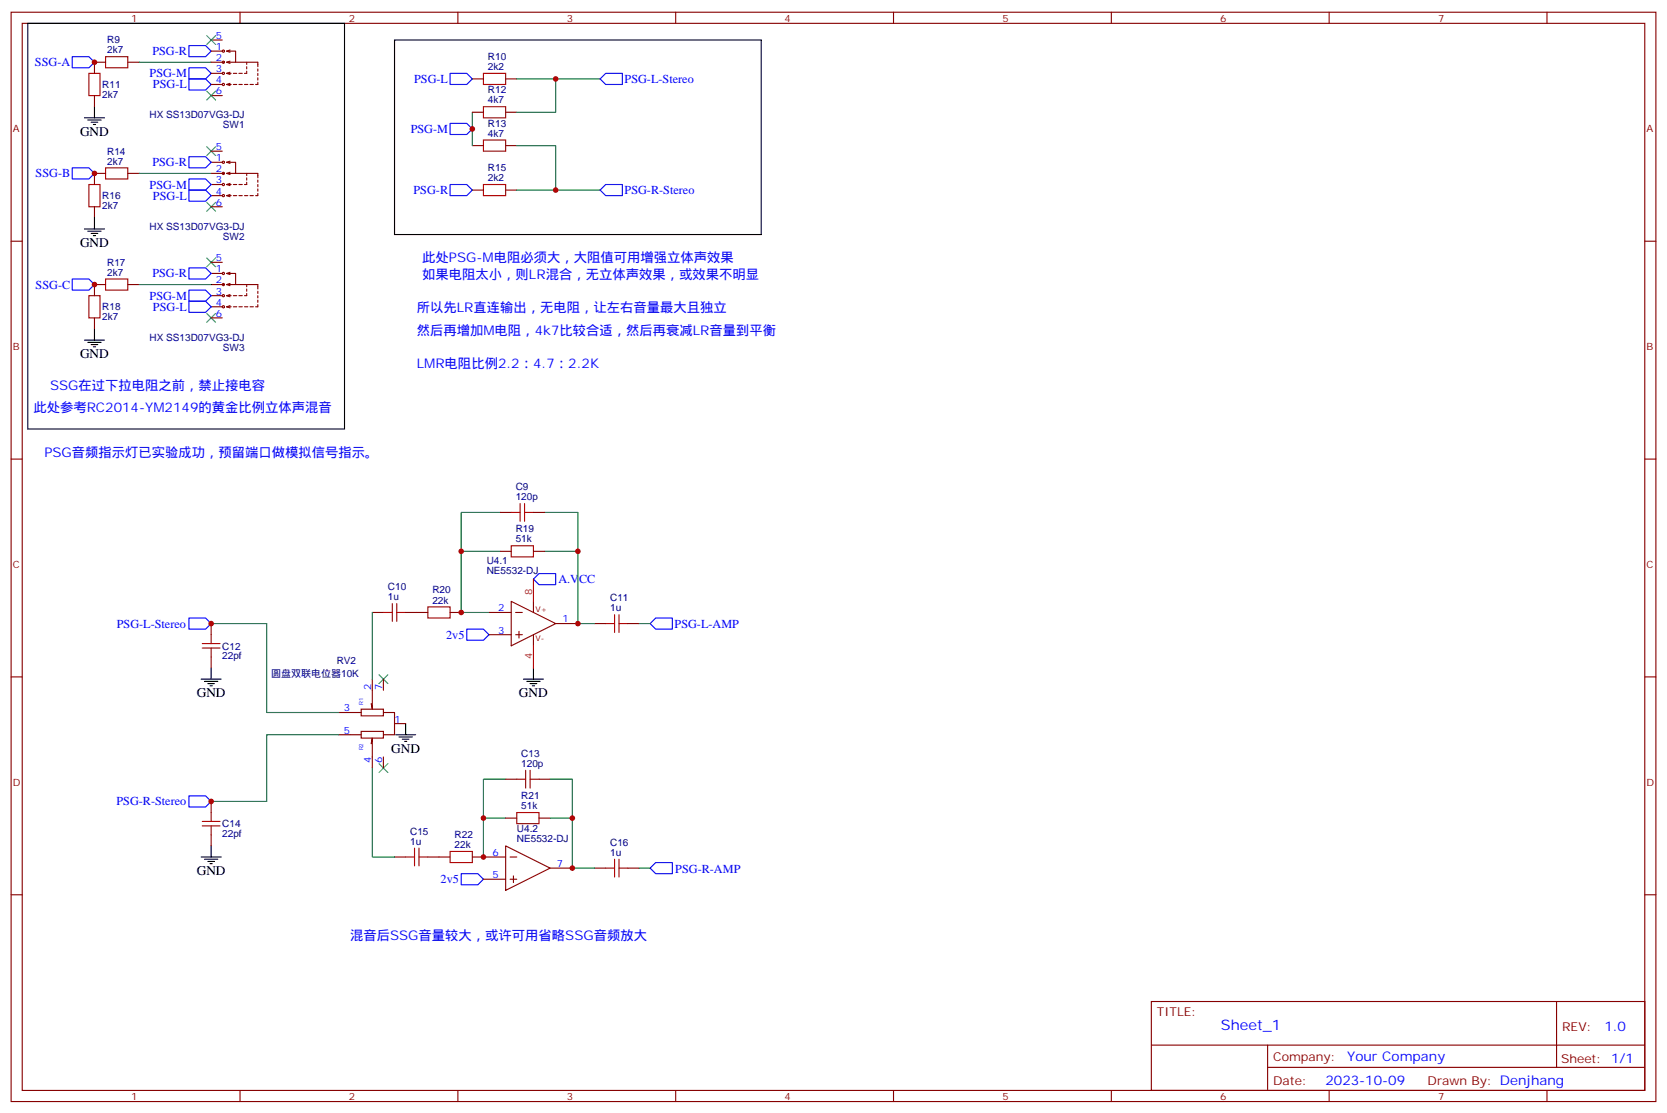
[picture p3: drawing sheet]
<svg xmlns="http://www.w3.org/2000/svg" width="529mm" height="353mm" viewBox="0 0 529 353" stroke-linecap="round" stroke-linejoin="round" font-family="sans-serif">
<g fill="none" stroke="#870000" stroke-width=".35">
<path d="M3.5 3.9h522.1v345.7h-522.1zM7.1 7.4h515v338.7h-515zM33.5 19.8h-3.5v3.5M40.6 19.8h3.5M67 12.7h3.6M67 19.8h4.3M67 16.2h3.6M72 16.2h2.8v3.6h-2.8M72 19.8l1 .3M72 16.2l1 .4M73 19.4l-1 .4M73 15.9l-1 .3"/>
<path d="M74.8 19.8h7v1.4M76.2 3.9v3.5M78.3 19.8v.7M145.3 3.9v3.5M214.5 3.9v3.5M283.6 3.9v3.5M352.8 3.9v3.5M421.9 3.9v3.5M491.1 3.9v3.5M30 30.3v3.6M67 26.8h3.6M67 23.3h3.6"/>
<path d="M67 30.3h3.6M72 26.8h1.4M72 23.3l1 .3M72 23.3h1.4M72 26.8l1 .4M73 22.9l-1 .4M73 26.5l-1 .3M74.1 26.8h1M74.1 23.3h1M75.8 26.8h1.1M75.8 23.3h1.1M77.6 26.8h1.1"/>
<path d="M78.3 22.6v.7h-.7M78.3 21.2v.7M79.4 26.8h1M81.8 26.1v.7h-.7M81.8 21.9v.7M81.8 23.3v.7M81.8 24.7v.7M149.9 25h3.6M149.9 35.6h3.6M160.5 25h3.5M160.5 35.6h3.5M33.5 55h-3.5v3.6"/>
<path d="M40.6 55h3.5M67 48h3.6M67 58.6h3.6M67 55h4.3M67 51.5h3.6M72 51.5h2.8v3.5h-2.8M72 58.6l1 .3M72 55l1 .4M72 51.5l1 .4M72 58.6h1.4M73 58.2l-1 .4M73 54.7l-1 .3"/>
<path d="M73 51.2l-1 .3M74.1 58.6h1M74.8 55h7v1.4M75.8 58.6h1.1M78.3 55v.7M78.3 56.4v.8M78.3 57.9v.7h-.7M81.8 57.2v.7M81.8 58.6v.7M81.8 60v.7M149.9 46.2h3.6M160.5 46.2h3.5"/>
<path d="M3.5 76.6h3.6M30 65.6v3.5M67 62.1h3.6M67 65.6h3.6M72 62.1h1.4M72 62.1l1 .3M73 61.7l-1 .4M74.1 62.1h1M75.8 62.1h1.1M77.6 62.1h1.1M79.4 62.1h1M81.8 61.4v.7h-.7"/>
<path d="M149.9 60.3h3.6M160.5 60.3h3.5M522.1 76.6h3.5M33.5 90.3h-3.5v3.5M40.6 90.3h3.5M67 83.3h3.6M67 97.4h3.6M67 93.8h3.6M67 90.3h4.3M67 86.8h3.6M72 86.8h2.8v3.5h-2.8M72 97.4h1.4"/>
<path d="M72 93.8l1 .4M72 90.3l1 .4M72 86.8l1 .3M72 93.8h1.4M72 97.4l1 .3M73 93.5l-1 .3M73 90l-1 .3M73 86.4l-1 .4M73 97l-1 .4M74.1 97.4h1M74.1 93.8h1M74.8 90.3h7v1.4"/>
<path d="M75.8 97.4h1.1M75.8 93.8h1.1M77.6 97.4h1.1M78.3 90.3v.7M78.3 91.7v.7M78.3 93.1v.7h-.7M79.4 97.4h1M81.8 92.4v.7M81.8 93.8v.7M81.8 95.2v.8M81.8 96.7v.7h-.7M30 100.9v3.5"/>
<path d="M67 100.9h3.6M3.5 145.7h3.6M522.1 145.7h3.5M158.7 162.6h3.6M158.7 175h3.6M169.3 162.6h3.6M169.3 175h3.6M67 197.9v3.5M118.2 194.4h3.5M128.8 194.4h7M142.9 194.4h3.5M155.2 194.4h7.1"/>
<path d="M162.3 190.9l14.1 7-14.1 7.1zM163.7 194.4h2.1M169.3 190.9v3.5M176.4 197.9h7M188.7 197.9h3.6M199.3 197.9h3.5M3.5 214.8h3.6M67 208.5v3.5M118.2 215.5v9.6l-.4-1.8M121.7 215.5v3.6M155.2 201.4h7.1M163.7 201.4h2.1"/>
<path d="M164.7 200.4v2.1M169.3 201.4v3.6M522.1 214.8h3.5M107.6 226.1h7.1M107.6 233.2h7.1M114.7 225.1h7v2.1h-7zM114.7 232.1h7v2.1h-7zM117.8 236l.4-1.8v9.6M121.7 226.1h3.5v7.1h-3.5M125.2 229.7h3.6M67 254.4v3.5M121.7 240.2v3.6"/>
<path d="M160.5 247.3h3.5M160.5 259.6h3.5M171.1 247.3h3.5M171.1 259.6h3.5M67 264.9v3.6M125.2 272h3.6M135.8 272h7.1M149.9 272h10.6M153.5 279h7M160.5 268.5l14.1 7-14.1 7.1zM161.9 272h2.1M161.9 279h2.1"/>
<path d="M163 278v2.1M174.6 275.5h7.1M188.7 275.5h3.6M199.3 275.5h3.5M3.5 284h3.6M522.1 284h3.5M365.5 317.9h156.6v28.2h-156.6zM494.1 317.9v20.9M365.5 331.7h156.5M402.4 338.8h119.6M402.4 331.7v14.1M76.2 346.1v3.5"/>
<path d="M145.3 346.1v3.5M214.5 346.1v3.5M283.6 346.1v3.5M352.8 346.1v3.5M421.9 346.1v3.5M491.1 346.1v3.5"/>
<circle cx="70.9" cy="16.2" r=".35"/>
<circle cx="70.9" cy="19.8" r=".35"/>
<circle cx="70.9" cy="23.3" r=".35"/>
<circle cx="70.9" cy="26.8" r=".35"/>
<circle cx="70.9" cy="58.6" r=".35"/>
<circle cx="70.9" cy="55" r=".35"/>
<circle cx="70.9" cy="51.5" r=".35"/>
<circle cx="70.9" cy="62.1" r=".35"/>
<circle cx="70.9" cy="97.4" r=".35"/>
<circle cx="70.9" cy="86.8" r=".35"/>
<circle cx="70.9" cy="90.3" r=".35"/>
<circle cx="70.9" cy="93.8" r=".35"/>
</g>
<g fill="none" stroke="#000" stroke-width=".35">
<path d="M8.8 7.4h100.6v128.8h-100.6zM125.2 12.7h116.5v61.7h-116.5zM26.8 37.4h6.4M27.9 38.1h4.2M28.9 38.8h2.1M29.6 39.5h.7M30 33.9v3.5M26.8 72.7h6.4M27.9 73.4h4.2M28.9 74.1h2.1M29.6 74.8h.7M30 69.1v3.6"/>
<path d="M26.8 108h6.4M27.9 108.7h4.2M28.9 109.4h2.1M29.6 110.1h.7M30 104.4v3.6M63.9 215.5h6.3M64.9 216.3h4.2M66 217h2.1M66.7 217.7h.7M67 212v3.5M166.2 215.5h6.3M167.2 216.3h4.2"/>
<path d="M168.3 217h2.1M169 217.7h.7M169.3 212v3.5M125.6 233.2h6.3M126.6 233.9h4.3M127.7 234.6h2.1M128.4 235.3h.7M128.8 229.7v3.5M63.9 272h6.3M64.9 272.7h4.2M66 273.4h2.1M66.7 274.1h.7"/>
<path d="M67 268.5v3.5"/>
</g>
<g fill="none" stroke="#a10000" stroke-width=".35">
<path d="M33.5 18h7.1v3.5h-7.1zM28.2 23.3h3.5v7h-3.5zM153.5 23.3h7v3.5h-7zM153.5 33.9h7v3.5h-7zM28.2 58.6h3.5v7h-3.5zM33.5 53.3h7.1v3.5h-7.1zM153.5 58.6h7v3.5h-7zM153.5 44.4h7v3.6h-7zM28.2 93.8h3.5v7.1h-3.5zM33.5 88.5h7.1v3.6h-7.1zM165.1 159.8v5.7M166.5 159.8v5.7"/>
<path d="M162.3 173.2h7v3.5h-7zM162.3 162.6h2.8M166.5 162.6h2.8M121.7 194.4h2.8M124.5 191.6v5.6M125.9 194.4h2.9M125.9 191.6v5.6M135.8 192.6h7.1v3.5h-7.1zM192.3 197.9h2.8M195.1 195.1v5.6M196.5 195.1v5.6M196.5 197.9h2.8"/>
<path d="M64.2 205.7h5.6M64.2 204.3h5.6M67 201.4v2.9M67 205.7v2.8M67 257.9v2.8M164 257.9h7.1v3.5h-7.1zM164 247.3h2.9M166.9 244.5v5.6M168.3 247.3h2.8M168.3 244.5v5.6M64.2 262.1h5.6M64.2 260.7h5.6"/>
<path d="M67 262.1v2.8M128.8 272h2.8M131.6 269.2v5.6M133 272h2.8M133 269.2v5.6M142.9 270.2h7v3.6h-7zM192.3 275.5h2.8M195.1 272.7v5.6M196.5 275.5h2.8M196.5 272.7v5.6"/>
</g>
<g fill="none" stroke="#00f" stroke-width=".35">
<path d="M22.9 18h5.3l1.8 1.8-1.8 1.7h-5.3zM60 14.5h5.3l1.7 1.7-1.7 1.8h-5.3zM60 21.5h5.3l1.7 1.8-1.7 1.7h-5.3zM60 25h5.3l1.7 1.8-1.7 1.8h-5.3zM142.9 39.2h5.3l1.7 1.7-1.7 1.8h-5.3zM142.9 23.3h5.3l1.7 1.7-1.7 1.8h-5.3zM190.5 25l1.8-1.7h5.3v3.5h-5.3zM22.9 53.3h5.3l1.8 1.7-1.8 1.8h-5.3zM60 49.7h5.3l1.7 1.8-1.7 1.8h-5.3zM60 56.8h5.3l1.7 1.8-1.7 1.7h-5.3zM142.9 58.6h5.3l1.7 1.7-1.7 1.8h-5.3zM60 60.3h5.3l1.7 1.8-1.7 1.8h-5.3z"/>
<path d="M190.5 60.3l1.8-1.7h5.3v3.5h-5.3zM22.9 88.5h5.3l1.8 1.8-1.8 1.8h-5.3zM60 95.6h5.3l1.7 1.8-1.7 1.7h-5.3zM60 85h5.3l1.7 1.8-1.7 1.7h-5.3zM60 92.1h5.3l1.7 1.7-1.7 1.8h-5.3zM60 196.1h5.3l1.7 1.8-1.7 1.8h-5.3zM148.2 199.7h5.3l1.7 1.7-1.7 1.8h-5.3zM169.3 183.8l1.8-1.8h5.3v3.6h-5.3zM206.4 197.9l1.7-1.8h5.3v3.6h-5.3zM60 252.6h5.3l1.7 1.8-1.7 1.7h-5.3zM146.4 277.3h5.3l1.8 1.7-1.8 1.8h-5.3zM206.4 275.5l1.7-1.7h5.3v3.5h-5.3z"/>
</g>
<g fill="none" stroke="#3c3" stroke-width=".35">
<path d="M65.6 11.3l2.8 2.8M68.4 11.3l-2.8 2.8M65.6 28.9l2.8 2.9M68.4 28.9l-2.8 2.9M65.6 46.6l2.8 2.8M68.4 46.6l-2.8 2.8M65.6 64.2l2.8 2.8M68.4 64.2l-2.8 2.8M65.6 99.5l2.8 2.8M65.6 81.8l2.8 2.9M68.4 99.5l-2.8 2.8M68.4 81.8l-2.8 2.9"/>
<path d="M120.3 214.1l2.8 2.9M123.1 214.1l-2.8 2.9M120.3 242.4l2.8 2.8M123.1 242.4l-2.8 2.8"/>
</g>
<g fill="none" stroke="#008700" stroke-width=".35">
<path d="M44.1 19.8h22.9M149.9 35.6v10.6M164 25h26.5M176.4 25v10.6h-12.4M44.1 55h22.9M164 46.2h12.4v14.1M164 60.3h26.5M44.1 90.3h22.9M158.7 162.6h-12.3v12.4M158.7 175h-12.3v19.4h8.8M172.9 162.6h10.5v12.4M172.9 175h10.5v22.9h5.3"/>
<path d="M67 197.9h17.7v28.2h22.9M118.2 194.4v21.1M202.8 197.9h3.6M107.6 233.2h-22.9v21.2h-17.7M118.2 243.8v28.2h7M153.5 259.6h7M160.5 247.3h-7v24.7M174.6 247.3h7.1v12.3M174.6 259.6h7.1v15.9h7M202.8 275.5h3.6"/>
</g>
<path d="M169.3 183.8v7.1M169.3 205v7" fill="none" stroke="#f00" stroke-width=".35"/>
<g fill="#c00">
<circle cx="176.4" cy="60.3" r=".88"/>
<circle cx="149.9" cy="40.9" r=".88"/>
<circle cx="176.4" cy="25" r=".88"/>
<circle cx="153.5" cy="259.6" r=".88"/>
<circle cx="183.4" cy="175" r=".88"/>
<circle cx="146.4" cy="175" r=".88"/>
<circle cx="181.7" cy="259.6" r=".88"/>
<circle cx="183.4" cy="197.9" r=".88"/>
<circle cx="181.7" cy="275.5" r=".88"/>
<circle cx="146.4" cy="194.4" r=".88"/>
<circle cx="153.5" cy="272" r=".88"/>
<circle cx="30" cy="19.8" r=".88"/>
<circle cx="30" cy="55" r=".88"/>
<circle cx="30" cy="90.3" r=".88"/>
<circle cx="67" cy="254.4" r=".88"/>
<circle cx="67" cy="197.9" r=".88"/>
</g>
<text font-size="4.6" fill="#00f" x="387.6" y="326.9">Sheet_1</text>
<g font-size="4.2">
<text x="25.4" y="43">GND</text>
<text x="25.4" y="78.3">GND</text>
<text x="25.4" y="113.6">GND</text>
<text x="62.4" y="221.2">GND</text>
<text x="164.7" y="221.2">GND</text>
<text x="124.2" y="238.8">GND</text>
<text x="62.4" y="277.6">GND</text>
</g>
<g font-size="4.2" fill="#00f">
<text x="134.1" y="83.3">此处PSG-M电阻必须大，大阻值可用增强立体声效果</text>
<text x="134.1" y="88.5">如果电阻太小，则LR混合，无立体声效果，或效果不明显</text>
<text x="132.3" y="99.1">所以先LR直连输出，无电阻，让左右音量最大且独立</text>
<text x="132.3" y="106.2">然后再增加M电阻，4k7比较合适，然后再衰减LR音量到平衡</text>
<text x="132.3" y="116.8">LMR电阻比例2.2：4.7：2.2K</text>
<text x="15.9" y="123.8">SSG在过下拉电阻之前，禁止接电容</text>
<text x="10.6" y="130.9">此处参考RC2014-YM2149的黄金比例立体声混音</text>
<text x="14.1" y="145">PSG音频指示灯已实验成功，预留端口做模拟信号指示。</text>
<text x="111.1" y="298.4">混音后SSG音量较大，或许可用省略SSG音频放大</text>
<text x="509.3" y="327.1">1.0</text>
<text x="427.7" y="336.7">Your Company</text>
<text x="420.7" y="344.5">2023-10-09</text>
</g>
<g font-size="3.9" fill="#00f">
<text x="48.4" y="17.5">PSG-R</text>
<text x="11.1" y="21">SSG-A</text>
<text x="47.5" y="24.6">PSG-M</text>
<text x="48.6" y="28.1">PSG-L</text>
<text x="131.5" y="26.3">PSG-L</text>
<text x="198.3" y="26.3">PSG-L-Stereo</text>
<text x="130.4" y="42.2">PSG-M</text>
<text x="48.4" y="52.8">PSG-R</text>
<text x="11.3" y="56.3">SSG-B</text>
<text x="47.5" y="59.8">PSG-M</text>
<text x="48.6" y="63.4">PSG-L</text>
<text x="131.3" y="61.6">PSG-R</text>
<text x="198.3" y="61.6">PSG-R-Stereo</text>
<text x="48.4" y="88.1">PSG-R</text>
<text x="11.3" y="91.6">SSG-C</text>
<text x="47.5" y="95.1">PSG-M</text>
<text x="48.6" y="98.6">PSG-L</text>
<text x="177.3" y="185">A.VCC</text>
<text x="37.1" y="199.2">PSG-L-Stereo</text>
<text x="141.6" y="202.7">2v5</text>
<text x="214.1" y="199.2">PSG-L-AMP</text>
<text x="37" y="255.6">PSG-R-Stereo</text>
<text x="139.9" y="280.3">2v5</text>
<text x="214.4" y="276.9">PSG-R-AMP</text>
</g>
<g font-size="3.9" fill="#800">
<text x="367.2" y="322.4">TITLE:</text>
<text x="495.9" y="327.1">REV:</text>
<text x="404.1" y="336.6">Company:</text>
<text x="495.5" y="337.3">Sheet: 1/1</text>
<text x="404.1" y="344.3">Date:</text>
<text x="453.2" y="344.4">Drawn By: Denjhang</text>
</g>
<g font-size="3.2" fill="#800">
<text x="41.6" y="6.9">1</text>
<text x="110.8" y="6.9">2</text>
<text x="179.9" y="6.9">3</text>
<text x="249.1" y="6.9">4</text>
<text x="318.2" y="6.9">5</text>
<text x="387.3" y="6.9">6</text>
<text x="456.5" y="6.9">7</text>
<text x="4.1" y="42">A</text>
<text x="522.6" y="42">A</text>
<text x="4.1" y="111.1">B</text>
<text x="522.6" y="111.1">B</text>
<text x="4.1" y="180.3">C</text>
<text x="522.6" y="180.3">C</text>
<text x="4.1" y="249.4">D</text>
<text x="522.6" y="249.4">D</text>
<text x="41.6" y="349.1">1</text>
<text x="110.8" y="349.1">2</text>
<text x="179.9" y="349.1">3</text>
<text x="249.1" y="349.1">4</text>
<text x="318.2" y="349.1">5</text>
<text x="387.3" y="349.1">6</text>
<text x="456.5" y="349.1">7</text>
</g>
<g font-size="3.2" fill="#000080">
<text x="34" y="16.9">2k7</text>
<text x="34" y="13.8">R9</text>
<text x="154.9" y="22.2">2k2</text>
<text x="154.9" y="19.1">R10</text>
<text x="32.5" y="28">R11</text>
<text x="154.9" y="29.6">R12</text>
<text x="32.5" y="31.1">2k7</text>
<text x="154.9" y="32.8">4k7</text>
<text x="47.5" y="37.6">HX SS13D07VG3-DJ</text>
<text x="70.8" y="40.7">SW1</text>
<text x="154.9" y="40.2">R13</text>
<text x="154.9" y="43.4">4k7</text>
<text x="34" y="52.2">2k7</text>
<text x="34" y="49">R14</text>
<text x="154.9" y="57.5">2k2</text>
<text x="154.9" y="54.3">R15</text>
<text x="32.5" y="63.2">R16</text>
<text x="32.5" y="66.4">2k7</text>
<text x="47.5" y="72.8">HX SS13D07VG3-DJ</text>
<text x="70.8" y="76">SW2</text>
<text x="34" y="87.5">2k7</text>
<text x="34" y="84.3">R17</text>
<text x="32.5" y="101.7">2k7</text>
<text x="32.5" y="98.5">R18</text>
<text x="47.5" y="108.1">HX SS13D07VG3-DJ</text>
<text x="70.8" y="111.3">SW3</text>
<text x="163.7" y="155.6">C9</text>
<text x="163.7" y="158.8">120p</text>
<text x="163.7" y="172.2">51k</text>
<text x="163.7" y="169">R19</text>
<text x="154.5" y="178.8">U4.1</text>
<text x="154.5" y="182">NE5532-DJ</text>
<text x="123.1" y="190.5">1u</text>
<text x="123.1" y="187.4">C10</text>
<text x="137.2" y="191.6">22k</text>
<text x="137.2" y="188.3">R20</text>
<text x="193.7" y="190.8">C11</text>
<text x="193.7" y="194">1u</text>
<text x="70.6" y="209.3">22pf</text>
<text x="70.6" y="206.1">C12</text>
<text x="86.1" y="215">圆盘双联电位器10K</text>
<text x="106.9" y="210.7">RV2</text>
<text x="165.5" y="243.4">120p</text>
<text x="165.5" y="240.2">C13</text>
<text x="165.5" y="256.8">51k</text>
<text x="165.5" y="253.6">R21</text>
<text x="70.6" y="262.6">C14</text>
<text x="70.6" y="265.7">22pf</text>
<text x="130.2" y="268.1">1u</text>
<text x="130.2" y="265">C15</text>
<text x="144.3" y="269.2">22k</text>
<text x="144.3" y="265.9">R22</text>
<text x="164.1" y="267.3">NE5532-DJ</text>
<text x="164.1" y="264.1">U4.2</text>
<text x="193.7" y="268.4">C16</text>
<text x="193.7" y="271.6">1u</text>
</g>
<g font-size="3.2" fill="#00f">
<text x="68.5" y="12.3">5</text>
<text x="68.5" y="15.9">1</text>
<text x="68.5" y="22.9">3</text>
<text x="68.5" y="19.4">2</text>
<text x="68.5" y="26.5">4</text>
<text x="68.5" y="30">6</text>
<text x="68.5" y="47.6">5</text>
<text x="68.5" y="51.2">1</text>
<text x="68.5" y="58.2">3</text>
<text x="68.5" y="54.7">2</text>
<text x="68.5" y="61.7">4</text>
<text x="68.5" y="65.3">6</text>
<text x="68.5" y="82.9">5</text>
<text x="68.5" y="90">2</text>
<text x="68.5" y="86.4">1</text>
<text x="68.5" y="93.5">3</text>
<text x="68.5" y="97">4</text>
<text x="68.5" y="100.5">6</text>
<text x="158.1" y="194">2</text>
<text x="178.5" y="197.6">1</text>
<text x="158.1" y="201.1">3</text>
<text x="117.8" y="219.1" transform="rotate(-90 117.8 219.1)">2</text>
<text x="121.4" y="219.1" transform="rotate(-90 121.4 219.1)">7</text>
<text x="109.1" y="225.8">3</text>
<text x="109.1" y="232.8">5</text>
<text x="125.2" y="229.3">1</text>
<text x="117.8" y="242.3" transform="rotate(-90 117.8 242.3)">4</text>
<text x="121.4" y="242.3" transform="rotate(-90 121.4 242.3)">6</text>
<text x="156.4" y="271.6">6</text>
<text x="176.7" y="275.2">7</text>
<text x="156.4" y="278.7">5</text>
</g>
<g font-size="3.2" fill="#f00">
<text x="169" y="188.7" transform="rotate(-90 169 188.7)">8</text>
<text x="169" y="209.1" transform="rotate(-90 169 209.1)">4</text>
</g>
<g font-size="2.5" fill="#800">
<text x="170" y="194.4">V+</text>
<text x="170" y="203.6">V-</text>
</g>
<g font-size="1.8" fill="#00f">
<text x="115.3" y="223.7" transform="rotate(-90 115.3 223.7)">R1</text>
<text x="115.3" y="238.2" transform="rotate(-90 115.3 238.2)">R2</text>
</g>
</svg>
